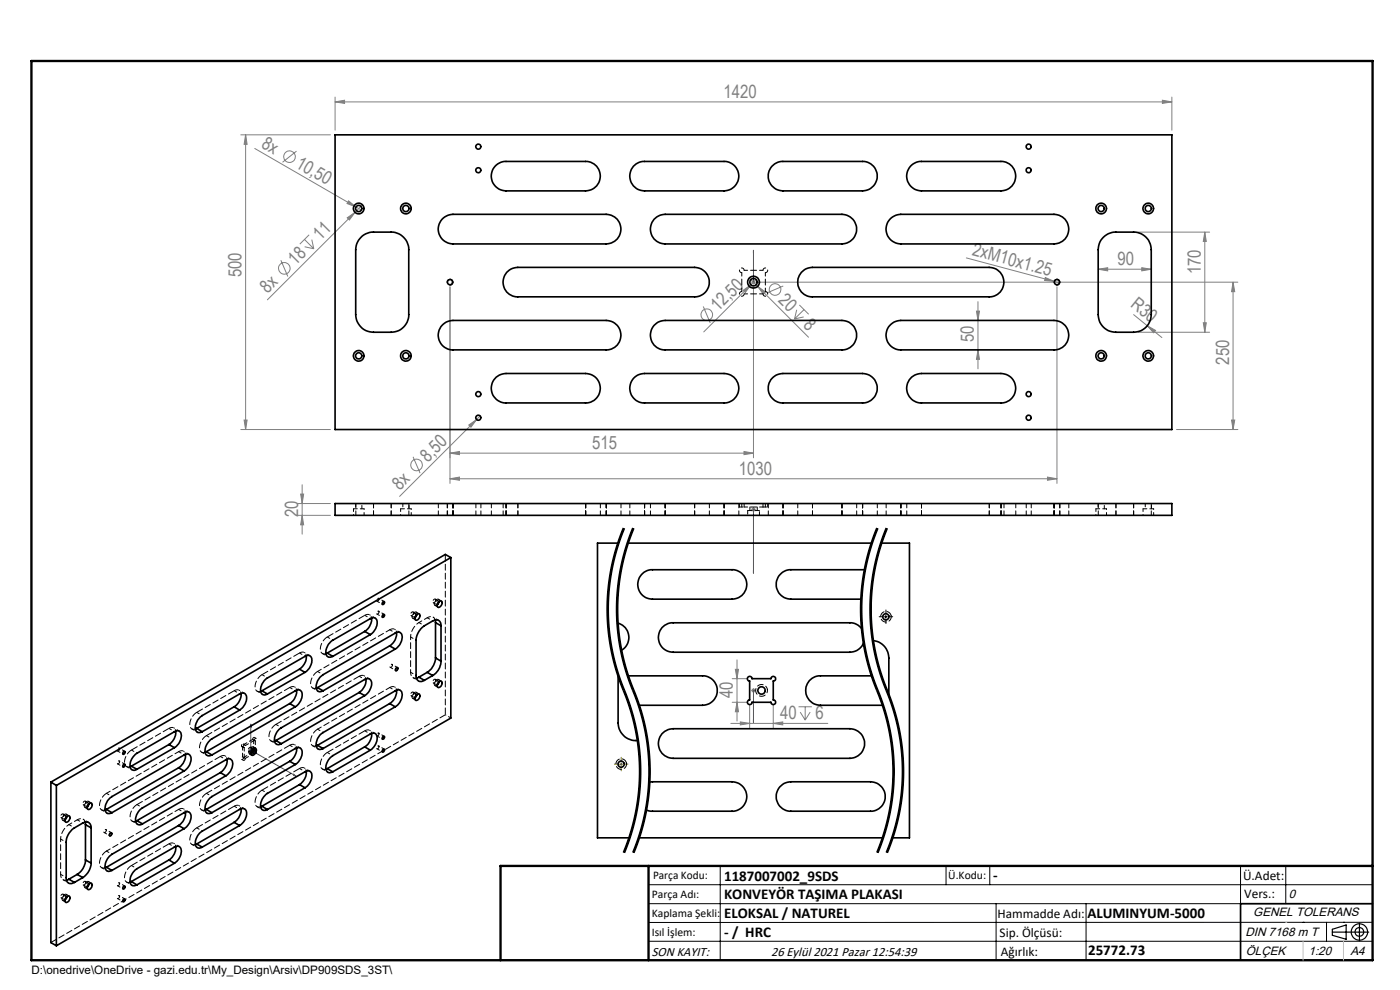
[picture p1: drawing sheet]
<svg xmlns="http://www.w3.org/2000/svg" width="297mm" height="210mm" viewBox="0 0 297 210" stroke-linecap="round" stroke-linejoin="round" font-family="sans-serif">
<g fill="none" stroke="#808080" stroke-width=".21">
<path d="M51.1 28.6h19M52.1 28.6l.3 2h-.6zM52.1 28.6v62.5M54 31.5l21.5 12.4M62.9 32.1l-3 2.3M71.1 21.6l2-.3v.6zM71.1 20.6v7M71.1 21.6h177.5M246.6 21.3l2 .3-2 .3zM248.6 20.6v7M59.6 55.2l1.5 3.5M64.6 50.8l2 2"/>
<path d="M64.6 52.3l2 .5M65.6 49.8l-2 2M66.1 50.8l.5 2M73.7 46.2l1.6-1.2-1.2 1.7zM73.9 42.6l1.6 1.3-1.9-.7zM75.3 45l-18.6 18.6M75.5 43.9l1.2 .6M76.9 43.4l-1.6 1.6M159 59l12.5 12.5M159.3 59.9h1M159.8 59.4v1M160.4 59.3l-11.1 11.1"/>
<path d="M160.8 59.9h101.8M205 54.7l18.6 5M221.8 58.9l1.8 .8-2-.2zM223.6 59.7l1.2 .3M233 57.1l2-.3v.7zM233 57.1h11.2M241.5 49.2h15.1M242.2 56.8l2 .3-2 .4zM255.6 49.2l.3 2h-.6zM255.6 49.2v21.3M261.6 59.9l.3 2h-.6zM261.6 59.9v31.2"/>
<path d="M95.5 60.8v41.7M149.2 65l1.5 3.5M157.7 61.6l1.6-1.2-1.2 1.6zM159.8 60.8v36.3M160.7 60.7l1.7 1.2-.5 .5zM166.2 60.7l-3.5 1.5M169 65.7l-.4 2M169.6 64.7l2 2M170.5 67.2l-1.9 .5M170.6 65.7l-2 2M207.2 66h.6l-.3 2zM207.5 74.2l.3 2h-.6z"/>
<path d="M207.5 64v14.2M224.2 60.8v41.7M240.5 66.7l2.9 2.4M241.5 70.5h15.1M243.4 69.1l1.7 1-.4 .5zM243.4 69.1l3.1 2.5M255.3 68.5h.6l-.3 2zM51.1 91.1h19M51.8 89.1h.6l-.3 2zM87.6 96.9l1.5 3.5M95.5 96.1l2-.3v.6zM95.5 96.1h64.3"/>
<path d="M99.4 90.2l1.7-1.2-1.2 1.6zM101.1 89l-16.3 16.3M101.8 88.2l-.7 .8M157.8 95.8l2 .3-2 .3zM249.6 91.1h13M261.3 89.1h.6l-.3 2zM63.1 109.3h7M63.1 106.8h7M63.8 104.8h.6l-.3 2zM64.1 109.3l.3 2h-.6zM64.1 102.8v10.5M95.5 101.6l2-.4v.7z"/>
<path d="M95.5 101.6h128.7M159.3 108.1h1M159.5 107.7l.7 .7M159.8 107.6v1M160.2 107.7l-.7 .7M222.2 101.2l2 .4-2 .3zM156.4 140v13M52.7 159.1h1M52.8 158.8l.8 .7M53.2 158.6v1M53.6 158.8l-.8 .7M155 153.4h20.6"/>
<path d="M155.3 149h3.2M155.3 144h3.2M156 142h.7l-.3 2zM156.4 149l.3 2h-.7zM157.1 153.1l1.9 .3-1.9 .4zM159 149.5v4.9M159.3 146.5h1M159.5 146.1l.7 .7M159.8 146v1M160.2 146.1l-.7 .7M164 153.4l2.1-.3v.7zM164 149.5v4.9"/>
<path d="M169.4 149.9h2.8M169.8 151.1l1 1.6M170.8 149.9v2.8M171.9 151.1l-1.1 1.6"/>
<circle cx="61.4" cy="33.2" r="1.24"/>
<circle cx="60.3" cy="56.9" r="1.23"/>
<circle cx="149.9" cy="66.8" r="1.23"/>
<circle cx="164.4" cy="61.4" r="1.24"/>
<circle cx="88.4" cy="98.6" r="1.23"/>
</g>
<g fill="none" stroke="#000" stroke-width=".21">
<path d="M94.9 60a.63 .63 0 0 1 .5-.8 .63 .63 0 0 1 .7 .7 .63 .63 0 0 1-.8 .6M223.6 60a.63 .63 0 0 1 .6-.8 .63 .63 0 0 1 .7 .7 .63 .63 0 0 1-.9 .6M130.3 117.4a44.9 44.9 0 0 0 .3 24.6M132.2 112l-1.9 5.4M132.3 117.4a44.9 44.9 0 0 0 .3 24.6M132.4 112a45.2 45.2 0 0 0 .7 36.2 44.8 44.8 0 0 1-.7 32.7M132.5 112.1a44.6 44.6 0 0 0-3.3 20.5M134.2 112l-1.9 5.4M134.4 112a45.2 45.2 0 0 0 .7 36.2 44.8 44.8 0 0 1-.7 32.7M134.5 112.1a44.6 44.6 0 0 0-3.3 20.5M183.8 118.3a44.9 44.9 0 0 0 0 21.9M184.1 117.4l-.3 .9"/>
<path d="M186 112l-1.9 5.4M186.1 117.4a44.9 44.9 0 0 0 .3 24.6M186.1 112a45.2 45.2 0 0 0 .7 36.2 44.8 44.8 0 0 1-.7 32.7M186.3 112.1a44.6 44.6 0 0 0-3.3 20.5M188 112l-1.9 5.4M188.1 112a45.2 45.2 0 0 0 .7 36.2 44.8 44.8 0 0 1-.7 32.7M188.3 112.1a44.6 44.6 0 0 0-3.3 20.5M129.2 132.6a47.1 47.1 0 0 0 4 15.6 44.9 44.9 0 0 1 1.9 24.5M131.2 132.6a47.1 47.1 0 0 0 4 15.6 44.9 44.9 0 0 1 1.9 24.5M183 132.6a44.5 44.5 0 0 0 3.1 13.3M185 132.6a46.8 46.8 0 0 0 4 15.6l.3 .9M187.6 130.8h.6"/>
<path d="M187.9 130.5v.7M84.1 141.6a.31 .31 0 0 1 .4 .2 .31 .31 0 0 1-.2 .4 .26 .26 0 0 1-.4 .1 .26 .26 0 0 1 0-.5zM130.6 142l3.2 9M132.6 142l.9 2.7a47.8 47.8 0 0 1 3.8 13.7M133.8 151a44.5 44.5 0 0 1 1.5 7.4M135.3 158.4a44.5 44.5 0 0 1 .1 9.5M137.3 158.4a44.5 44.5 0 0 1 .1 9.5M183.8 140.2l.6 1.8M184.4 142l.9 2.7a47.8 47.8 0 0 1 3.8 13.7M186.1 145.9l.2 .5zM186.3 146.4l1.3 3.6M186.4 142l.9 2.7a47.8 47.8 0 0 1 3.8 13.7"/>
<path d="M187.6 150a44.9 44.9 0 0 1 1.2 22.7M189.1 158.4a44.5 44.5 0 0 1 .1 9.5M189.3 149.1a44.9 44.9 0 0 1 1.5 23.6M191.1 158.4a44.5 44.5 0 0 1 .1 9.5M23.3 176.8a.27 .27 0 0 1 .4-.1 .27 .27 0 0 1-.1 .4 .26 .26 0 0 1-.4 .2 .26 .26 0 0 1 0-.4zM132.5 179.9l-.3 .9M133.8 176.3l-1.3 3.6M134.5 179.9l-.3 .9M134.9 171.7l-1.1 4.6M135.1 172.7l-1.3 4.6-1.3 3.6M135.4 167.9l-.5 3.8M136.9 171.7a44.5 44.5 0 0 1-2.4 8.2"/>
<path d="M137.1 172.7l-1.3 4.6-1.3 3.6M137.4 167.9l-.5 3.8M186.3 179.9l-.3 .9M187.6 177.3l-1.3 3.6M188.3 179.9l-.3 .9M188.7 171.7a44.5 44.5 0 0 1-2.4 8.2M188.8 172.7l-1.2 4.6M189.2 167.9l-.5 3.8M189.3 178.3l-1 2.6M190.7 171.7a44.5 44.5 0 0 1-2.4 8.2M190.8 172.7l-1.5 5.6M191.2 167.9l-.5 3.8"/>
<path d="M137.6 187.7h153.6M137.6 191.7h153.6M137.6 199.7h153.6M152.8 183.7v20M200.7 183.7v4M210 183.7v4M211.3 191.7v12M230.4 191.7v12M263.2 183.7v20M272.8 183.7v8M276.4 195.6h.1M281.4 195.6v4.1"/>
<path d="M285 195.6h.1M291.2 195.6l-153.6 .1"/>
</g>
<path d="M132.4 112a44.8 44.8 0 0 0 0 34.5M134.4 112a44.8 44.8 0 0 0 0 34.5M186.1 112a44.8 44.8 0 0 0 0 34.5M188.1 112a44.8 44.8 0 0 0 0 34.5M132.4 146.5a44.8 44.8 0 0 1 0 34.4M134.4 146.5a44.8 44.8 0 0 1 0 34.4M186.1 146.5a44.8 44.8 0 0 1 0 34.4M188.1 146.5a44.8 44.8 0 0 1 0 34.4" fill="none" stroke="#000" stroke-width=".21" stroke-dasharray="6.3 1.3 1.3 1.3" stroke-dashoffset=".7" stroke-linecap="butt"/>
<g fill="none" stroke="#000" stroke-width=".25">
<path d="M282.6 197.7h7.8M282.6 197.1l3-.9v3l-3-.8zM288.4 195.8v3.8M106.2 203.7h185"/>
<circle cx="288.4" cy="197.7" r="1.74"/>
<circle cx="288.4" cy="197.7" r=".93"/>
</g>
<g fill="none" stroke="#00f" stroke-width=".21">
<path d="M159.8 53.1v.7v-.7M159.8 59.7v.3zM159.8 59.9h.1M159.8 53.1v6.8M159.8 107.9v.3zM159.8 108.1h.1M159.8 108.1v13.5M159.8 121.6v-.7v.7M53.2 153.6l.1 .6-.2-.1zM53.2 153.6v5.5l9.6 5.5M159.8 153.2v-.6v.6M159.8 146.3v.3z"/>
<path d="M159.8 146.5v6.7M159.8 146.5h.1M62.3 164.2l.5 .4-.5-.1z"/>
</g>
<path d="M187.3 130.8h-.8M187.9 130.2v-.8M187.9 131.5v.8M188.6 130.8h.8" fill="none" stroke="#000" stroke-width=".21" stroke-dasharray="15.2 1.3 1.3 1.3"/>
<path d="M131.2 162.1h-.9M131.8 161.5v-.9M131.8 162.7v.8M132.4 162.1h.8" fill="none" stroke="#808000" stroke-width=".21" stroke-dasharray="15.2 1.3 1.3 1.3"/>
<path d="M131.4 162.1h.7M131.8 161.8v.6" fill="none" stroke="#808000" stroke-width=".21"/>
<path d="M94.9 106.8v2.5M96.1 109.3v-2.5M223.6 106.8v2.5M224.9 109.3v-2.5" fill="none" stroke="#000" stroke-width=".21" stroke-dasharray="1.3 .6" stroke-dashoffset=".3"/>
<path d="M291.2 191.7h-28v12" fill="none" stroke="#000" stroke-width=".35"/>
<path d="M6.7 12.9h284.5v190.8h-284.5zM137.6 183.7v20M291.2 183.7h-185v20" fill="none" stroke="#000" stroke-width=".5"/>
<path d="M276.4 199.7v4M285 199.7v4" fill="none" stroke="#c0c0c0" stroke-width=".21"/>
<path d="M272.8 195.6h.1" fill="none" stroke="#c0c0c0" stroke-width=".25"/>
<g fill="#00f">
<path d="M159.8 53.1v.7zM159.8 59.7v.3z"/>
<path d="M53.2 153.6l-.1 .5 .2 .1zM62.3 164.2v.3l.5 .1zM159.8 152.6v.6zM159.8 146.3v.3z"/>
<path d="M159.8 107.9v.3zM159.8 120.9v.7z"/>
</g>
<g fill="#808080">
<path d="M73.9 42.6l1.6 1.3-1.9-.7z"/>
<path d="M221.8 58.9l1.8 .8-2-.2z"/>
<path d="M157.7 61.6l1.6-1.2-1.2 1.6z"/>
<path d="M160.7 60.7l1.7 1.2-.5 .5z"/>
<path d="M243.4 69.1l1.7 1-.4 .5z"/>
<path d="M233 57.1l2-.3v.7zM242.2 56.8l2 .3-2 .4z"/>
<path d="M95.5 101.6l2-.4v.7zM222.2 101.2l2 .4-2 .3z"/>
<path d="M157.8 95.8l2 .3-2 .3zM95.5 96.1l2-.3v.6z"/>
<path d="M246.6 21.3l2 .3-2 .3zM71.1 21.6l2-.3v.6z"/>
<path d="M73.7 46.2l.4 .5 1.2-1.7zM99.4 90.2l.5 .4 1.2-1.6z"/>
<path d="M156.4 149l.3 2h-.7zM156 142h.7l-.3 2z"/>
<path d="M64.1 109.3l.3 2h-.6zM63.8 104.8h.6l-.3 2z"/>
<path d="M255.6 49.2l.3 2h-.6zM255.3 68.5h.6l-.3 2z"/>
<path d="M52.1 28.6l.3 2h-.6zM51.8 89.1h.6l-.3 2zM261.6 59.9l.3 2h-.6zM261.3 89.1h.6l-.3 2zM207.2 66h.6l-.3 2zM207.5 74.2l.3 2h-.6z"/>
<path d="M157.1 153.1l1.9 .3-1.9 .4zM164 153.4l2.1-.3v.7z"/>
</g>
<g fill="none" stroke="#000" stroke-width=".35">
<path d="M71.1 28.6h177.5v62.5h-177.5zM105 35.3l.9-.7 1.1-.4h17.2a3.1 3.1 0 0 1 3.2 3.2 3.1 3.1 0 0 1-3.2 3.1h-16.8a3.1 3.1 0 0 1-2.9-1.9 3.1 3.1 0 0 1 .5-3.3zM134.4 35.3l.9-.7 1-.4h17.3a3.1 3.1 0 0 1 3.1 3.2 3.1 3.1 0 0 1-3.1 3.1h-16.9a3.1 3.1 0 0 1-2.8-1.9 3.1 3.1 0 0 1 .5-3.3zM163.8 35.3l.8-.7 1.1-.4h17.3a3.1 3.1 0 0 1 3.1 3.2 3.1 3.1 0 0 1-3.1 3.1h-16.9a3.1 3.1 0 0 1-2.8-1.9 3.1 3.1 0 0 1 .5-3.3zM193.1 35.3l.9-.7 1.1-.4h17.2a3.1 3.1 0 0 1 3.2 3.2 3.1 3.1 0 0 1-3.2 3.1h-16.8a3.1 3.1 0 0 1-2.9-1.9 3.1 3.1 0 0 1 .5-3.3zM76.6 50.3l.6-.5 1.2-.5 4.6-.1a3.7 3.7 0 0 1 3.7 3.8v13.7a3.7 3.7 0 0 1-3.7 3.8h-3.8a3.8 3.8 0 0 1-3.7-3.8v-13.7l.2-1.3zM94 46.3l1-.6 1.1-.2h32.5a3.1 3.1 0 0 1 3.1 3.1 3.1 3.1 0 0 1-3.1 3.1h-32.5a3.1 3.1 0 0 1-2.9-2 3.1 3.1 0 0 1 .8-3.4zM107.5 57.8l.9-.7 1.5-.4h37.5a3.1 3.1 0 0 1 3.1 3.1 3.1 3.1 0 0 1-3.1 3.2h-37.5a3.1 3.1 0 0 1-2.9-1.9 3.1 3.1 0 0 1 .5-3.3zM138.7 46.5l1.3-.8 1.1-.2h37.5a3.1 3.1 0 0 1 3.1 3.1 3.1 3.1 0 0 1-3.1 3.1h-37.5a3.1 3.1 0 0 1-2.9-1.8 3.1 3.1 0 0 1 .5-3.4zM170 57.8l.9-.7 1.4-.4h37.5a3.1 3.1 0 0 1 3.2 3.1 3.1 3.1 0 0 1-3.2 3.2h-37.5a3.1 3.1 0 0 1-2.8-1.9 3.1 3.1 0 0 1 .5-3.3zM188.8 46.5l1.2-.8 1.1-.2h32.5a3.1 3.1 0 0 1 3.1 3.1 3.1 3.1 0 0 1-3.1 3.1h-32.5a3.1 3.1 0 0 1-2.9-1.8 3.1 3.1 0 0 1 .6-3.4zM234.1 50.3l1-.7 1.2-.4h4.2a3.7 3.7 0 0 1 3.7 3.8v13.7a3.7 3.7 0 0 1-3.7 3.8h-3.8a3.7 3.7 0 0 1-3.7-3.8v-13.7l.3-1.6z"/>
<path d="M94 68.8l1-.6 1.1-.2h32.5a3.1 3.1 0 0 1 3.1 3.1 3.1 3.1 0 0 1-3.1 3.1h-32.5a3.1 3.1 0 0 1-2.9-2 3.1 3.1 0 0 1 .8-3.4zM138.7 69l.9-.7 1.5-.3h37.5a3.1 3.1 0 0 1 3.1 3.1 3.1 3.1 0 0 1-3.1 3.1h-37.5a3.1 3.1 0 0 1-2.9-1.8 3.1 3.1 0 0 1 .5-3.4zM188.8 69l.9-.7 1.4-.3h32.5a3.1 3.1 0 0 1 3.1 3.1 3.1 3.1 0 0 1-3.1 3.1h-32.5a3.1 3.1 0 0 1-2.9-1.8 3.1 3.1 0 0 1 .6-3.4zM105.3 80l1-.6 1.1-.2h16.8a3.1 3.1 0 0 1 3.2 3.1 3.1 3.1 0 0 1-3.2 3.2h-16.8a3.1 3.1 0 0 1-3-2 3.1 3.1 0 0 1 .9-3.5zM134.4 80.3l.9-.7 1.4-.4h16.9a3.1 3.1 0 0 1 3.1 3.1 3.1 3.1 0 0 1-3.1 3.2h-16.9a3.1 3.1 0 0 1-2.8-1.9 3.1 3.1 0 0 1 .5-3.3zM163.8 80.3l.8-.7 1.5-.4h16.9a3.1 3.1 0 0 1 3.1 3.1 3.1 3.1 0 0 1-3.1 3.2h-16.9a3.1 3.1 0 0 1-2.9-1.9 3.1 3.1 0 0 1 .6-3.3zM193.4 80l1-.6 1.1-.2h16.8a3.1 3.1 0 0 1 3.2 3.1 3.1 3.1 0 0 1-3.2 3.2h-16.8a3.1 3.1 0 0 1-3-2 3.1 3.1 0 0 1 .9-3.5zM71.1 106.8h177.5v2.5h-177.5zM95.6 118.3l-1.1-.7-83.7 48.3M95.6 118.3l-83.6 48.3M95.6 118.3v34l-83.6 48.3M131.2 115.2h-4.4v62.5h6.7"/>
<path d="M133.1 115.2h51.8M186.9 115.2h6v62.5h-3.6M65 139.1v.1a3.3 3.3 0 0 1-1.5 2.7M69.4 138.5l-.3 .2M69.4 138.5l1.2 .7M77.4 133.9l1.2 .7M77.4 133.9l-8 4.6M78.6 134.6a2.78 2.78 0 0 0 1.2-3.3 .89 .89 0 0 0-1.2-.1l-8 4.6a2.7 2.7 0 0 0-1.2 3.4 1.01 1.01 0 0 0 1.2 0M78.6 134.6l-8 4.6M78.8 131.1v.7l-.2 .7a2.83 2.83 0 0 1-1.2 1.4M81.2 130.4a.23 .23 0 0 1 .3 0 .23 .23 0 0 1 0 .4l-.4 .1zM81.2 127.7l.3-.1 .1 .2a.28 .28 0 0 1-.1 .4 .28 .28 0 0 1-.4-.2z"/>
<path d="M82.7 137l1.2 .7M82.7 137l-15.4 8.9M83.9 137.7a2.67 2.67 0 0 0 1.2-3.4 .89 .89 0 0 0-1.2 0l-15.4 8.8a2.8 2.8 0 0 0-1.2 3.4 .93 .93 0 0 0 1.2 0M83.9 137.7l-15.4 8.8M84.1 134.2v.7l-.3 .9-1.1 1.2M88.3 130.5a.44 .44 0 0 1 .7-.2 .44 .44 0 0 1 0 .7 .57 .57 0 0 1-.3 .5 .57 .57 0 0 1-.6-.1v-.6zM88.4 130.4l-.3 .6M92.3 131.5l.1 .6M92.4 139.6l-.3 1.2a3.4 3.4 0 0 1-1.5 1.8M92.4 132.1l1.2 .6M92.4 139.6l1.2 .7M92.4 132.1v7.5"/>
<path d="M93 127.7a.44 .44 0 0 1 .7-.1 .44 .44 0 0 1 0 .7l-.1 .1a.46 .46 0 0 1-.4 .4 .46 .46 0 0 1-.5-.3zM93.1 127.7l-.3 .6M93.6 132.7a1.08 1.08 0 0 0-.6-1.1 1.08 1.08 0 0 0-1.2 .1l-2.2 1.3-.7 .8-.5 1-.1 .8v7.7a1.07 1.07 0 0 0 .5 1.1 1.07 1.07 0 0 0 1.2-.1M93.6 132.7v7.6M131 132.2a3.1 3.1 0 0 1 2.4 2.6 3.1 3.1 0 0 1-1.6 3.2M136.1 121.9l.8-.7 1.1-.3h17.3a3.1 3.1 0 0 1 3.1 3.1 3.1 3.1 0 0 1-3.1 3.1h-16.9a3.1 3.1 0 0 1-2.8-1.8 3.1 3.1 0 0 1 .5-3.4zM182.8 133.4a3 3 0 0 0-2.5-1.3h-37.5a3.1 3.1 0 0 0-3.1 3.1 3.1 3.1 0 0 0 3.1 3.2h37.5a3.2 3.2 0 0 0 2.9-2.1M183.5 120.9h-15.7a3.1 3.1 0 0 0-3.1 3.1 3.1 3.1 0 0 0 3.1 3.1h14.9M185.1 135.8a3.8 3.8 0 0 1 3.5 3.8v8M26.2 159.4a.2 .2 0 0 1 .3 0 .2 .2 0 0 1 0 .3l-.3 .3a.29 .29 0 0 1-.2-.3 .29 .29 0 0 1 .2-.3zM35.8 157.9l1.2 .7M35.8 157.9l-7.9 4.6"/>
<path d="M37 158.6a2.67 2.67 0 0 0 1.2-3.4 .89 .89 0 0 0-1.2 0l-8 4.6a2.67 2.67 0 0 0-1.2 3.4 .89 .89 0 0 0 1.2 0M37 158.6l-8 4.6M37.3 155.1v.1a3.2 3.2 0 0 1-1.5 2.7M41.7 154.5l-.2 .1M41.7 154.5l1.2 .7M43.8 159.4l-.3 .2M43.8 159.4l1.1 .8M49.7 149.9l1.1 .7M49.7 149.9l-8 4.6M50.8 150.6a2.8 2.8 0 0 0 1.3-3.4 .93 .93 0 0 0-1.3 0l-7.9 4.6a2.7 2.7 0 0 0-1.2 3.4 1.01 1.01 0 0 0 1.2 0M50.8 150.6l-7.9 4.6M51.1 147.1v.7l-.4 1.1-1 1"/>
<path d="M53.5 159a.45 .45 0 0 1 .5-.3 .45 .45 0 0 1 .4 .4l-.2 .6a.53 .53 0 0 1-.4 .5 .53 .53 0 0 1-.6-.3zM53.7 158.8l-.1 .6-.4 .3M53.9 158.7l-.1 .7-.6 .5M55.6 146.5l-.3 .1M55.6 146.5l1.1 .7M58.5 157.1l-.3 .1M58.5 157.1l1.2 .7M61.5 149.3l1.2 .6M61.5 149.3l-17.7 10.1M62.7 149.9a2.78 2.78 0 0 0 1.2-3.3 .89 .89 0 0 0-1.2-.1l-17.8 10.2a2.7 2.7 0 0 0-1.2 3.4 1.01 1.01 0 0 0 1.2 .1M62.7 149.9l-17.8 10.3M62.9 146.4v.7l-.2 .7a2.83 2.83 0 0 1-1.2 1.5"/>
<path d="M62.9 158.6v.8l-.5 1.1-.9 1M63.5 141.9l1.2 .7M63.5 141.9l-7.9 4.6M64.7 142.6a2.7 2.7 0 0 0 1.2-3.4 .95 .95 0 0 0-1.2 0l-8 4.6a2.78 2.78 0 0 0-1.2 3.4 .89 .89 0 0 0 1.2 0M64.7 142.6l-8 4.6M67.3 145.9l-.2 .1M67.3 158.1l-.2 .1M67.3 145.9l1.2 .6M67.3 158.1l1.2 .7M76.2 146.9l1.2 .7M76.2 146.9l-17.7 10.2M77.4 147.6a2.95 2.95 0 0 0 1.3-3.3 .87 .87 0 0 0-1.3-.2l-17.7 10.3a2.9 2.9 0 0 0-1.3 3.2 .91 .91 0 0 0 1.3 .2"/>
<path d="M77.4 147.6l-17.7 10.2M77.4 158.4l1.2 .7M77.4 158.4l-8 4.6M77.6 144v.1a3.3 3.3 0 0 1-1.4 2.8M78.6 159.1a2.81 2.81 0 0 0 1.2-3.4 1.01 1.01 0 0 0-1.2 0l-8 4.6a2.95 2.95 0 0 0-1.3 3.2 .87 .87 0 0 0 1.3 .2M78.6 159.1l-8 4.6M78.8 155.6v.7l-.2 .7a2.57 2.57 0 0 1-1.2 1.4M81.2 159.1l.2-.2 .2 .1-.1 .3-.3 .3a.27 .27 0 0 1-.2-.3 .27 .27 0 0 1 .2-.2zM81.2 156.2h.3l.1 .1a.28 .28 0 0 1-.1 .4 .28 .28 0 0 1-.4-.1zM82.7 149.3l1.2 .6M82.7 149.3l-15.4 8.8M83.9 149.9a2.67 2.67 0 0 0 1.2-3.3 .89 .89 0 0 0-1.2-.1l-15.4 8.9a2.74 2.74 0 0 0-1.2 3.3 .93 .93 0 0 0 1.2 .1"/>
<path d="M83.9 149.9l-15.4 8.9M84 141.8a.24 .24 0 0 1 .3-.2 .25 .25 0 0 1 0 .5l-.1 .1a.21 .21 0 0 1-.3 0 .21 .21 0 0 1 0-.3zM84.1 146.4v.7l-.3 1-1.1 1.2M88.2 147.6a.44 .44 0 0 1 .5-.4 .44 .44 0 0 1 .4 .4l-.1 .2a.6 .6 0 0 1-.3 .6 .6 .6 0 0 1-.6 0zM88.4 147.4l-.3 .6M88.9 143.6l-.6 .3M88.9 143.6l1.1 .7M90.6 142.6l1.2 .7M90.6 142.6l-1.7 1M91.8 143.3l-1.8 1M93 144.8a.44 .44 0 0 1 .7-.2 .44 .44 0 0 1 0 .7l-.1 .1a.46 .46 0 0 1-.4 .4 .46 .46 0 0 1-.5-.3zM93.1 144.7l-.3 .6"/>
<path d="M93.6 140.3v.2a3.8 3.8 0 0 1-1.8 2.8M131.1 143.3v10a3.8 3.8 0 0 0 4.2 3.8M133.2 143.4h15.8a3.1 3.1 0 0 1 3.2 3.1 3.1 3.1 0 0 1-3.2 3.1h-13.5M140.4 155.6l1.3-.8 1.1-.2h37.5a3.1 3.1 0 0 1 3.1 3.1 3.1 3.1 0 0 1-3.1 3.2h-37.5a3.1 3.1 0 0 1-2.9-1.9 3.1 3.1 0 0 1 .5-3.4zM158.8 143.6h.5l.2 .4h4a.49 .49 0 0 1 .5-.5 .49 .49 0 0 1 .5 .5 .49 .49 0 0 1-.5 .5v4a.5 .5 0 0 1 .5 .5 .5 .5 0 0 1-.5 .5 .5 .5 0 0 1-.5-.5h-4a.49 .49 0 0 1-.5 .5 .49 .49 0 0 1-.4-.5 .49 .49 0 0 1 .4-.5v-4a.49 .49 0 0 1-.4-.4 .49 .49 0 0 1 .2-.5zM184.9 143.4h-10.8a3.1 3.1 0 0 0-3.2 3.1 3.1 3.1 0 0 0 3.2 3.1h13.2M10.8 165.9l1.2 .7M10.8 165.9v34l1.2 .7M12 166.6v34M14.1 173.3a.44 .44 0 0 1 .6-.2 .44 .44 0 0 1 0 .7v.2a.46 .46 0 0 1-.4 .4 .46 .46 0 0 1-.5-.3zM14.2 173.2l-.4 .7M18.1 174.4v.5"/>
<path d="M18.1 174.9l1.2 .7M18.1 174.9v7.5M18.8 170.6a.44 .44 0 0 1 .7-.2 .44 .44 0 0 1 0 .7 .57 .57 0 0 1-.4 .5 .57 .57 0 0 1-.6-.1l.1-.5zM18.9 170.5l-.4 .7M19.3 175.6a1.09 1.09 0 0 0-.5-1.1 1.09 1.09 0 0 0-1.2 .1l-2.2 1.3-.7 .8a3.3 3.3 0 0 0-.7 2v7.5a1.06 1.06 0 0 0 .5 1.1 1.06 1.06 0 0 0 1.3-.1M19.3 175.6v7.5M22.6 171.7l-.3 .1M22.6 171.7l1.1 .7M23.3 176.8h.1a.21 .21 0 0 1 .3-.1 .21 .21 0 0 1 0 .3 .26 .26 0 0 1-.4 .3 .26 .26 0 0 1 0-.5zM26.1 162.2l.3-.1a.32 .32 0 0 1 .1 .4 .32 .32 0 0 1-.5 .1zM27.9 162.5l-.3 .2M27.9 162.5l1.1 .7"/>
<path d="M29 174.1l-.2 .1M29 174.1l1.2 .7M37.3 179.6v.1a3.2 3.2 0 0 1-1.5 2.7M37.9 162.9l1.2 .6M37.9 162.9l-15.3 8.8M37.9 175.1l1.2 .7M37.9 175.1l-15.3 8.9M39.1 175.8a2.74 2.74 0 0 0 1.2-3.4 .93 .93 0 0 0-1.2 0l-15.4 8.8a2.73 2.73 0 0 0-1.2 3.4 .89 .89 0 0 0 1.2 0M39.1 163.5a2.74 2.74 0 0 0 1.2-3.3 .93 .93 0 0 0-1.2 0l-15.4 8.8a2.7 2.7 0 0 0-1.2 3.4 1.01 1.01 0 0 0 1.2 0M39.1 175.8l-15.4 8.8M39.1 163.5l-15.4 8.9M39.3 160a3.2 3.2 0 0 1-1.4 2.9"/>
<path d="M39.3 172.3v.7l-.4 1.1-1 1M41.7 179l-.2 .1M41.7 179l1.2 .7M43.8 171.7l-.3 .1M43.8 171.7l1.1 .7M46.7 163.9l1.2 .7M46.7 163.9l-17.7 10.2M47.9 164.6a2.67 2.67 0 0 0 1.2-3.4 .89 .89 0 0 0-1.2 0l-17.7 10.2a2.74 2.74 0 0 0-1.2 3.3 .93 .93 0 0 0 1.2 .1M47.9 164.6l-17.7 10.2M48.2 161v.1a3.3 3.3 0 0 1-1.5 2.8M49.7 174.4l1.1 .7M49.7 174.4l-8 4.6"/>
<path d="M50.8 175.1a2.77 2.77 0 0 0 1.3-3.4 1.05 1.05 0 0 0-1.3 0l-7.9 4.6a2.9 2.9 0 0 0-1.3 3.3 .91 .91 0 0 0 1.3 .1M50.8 175.1l-7.9 4.6M51.1 171.6a3.2 3.2 0 0 1-1.4 2.8M55.6 171l-.3 .2M55.6 171l1.1 .7M61.5 161.5l1.2 .7M61.5 161.5l-17.7 10.2M62.7 162.2a2.78 2.78 0 0 0 1.2-3.4 .89 .89 0 0 0-1.2 0l-17.8 10.2a2.7 2.7 0 0 0-1.2 3.4 1.01 1.01 0 0 0 1.2 0M62.7 162.2l-17.8 10.2M63.5 166.4l1.2 .7M63.5 166.4l-7.9 4.6M64.7 167.1a2.9 2.9 0 0 0 1.3-3.2 .91 .91 0 0 0-1.3-.2l-8 4.6a2.81 2.81 0 0 0-1.2 3.4 1.01 1.01 0 0 0 1.2 0"/>
<path d="M64.7 167.1l-8 4.6M65 163.6v.1a3.2 3.2 0 0 1-1.5 2.7M69.4 163l-.3 .2M69.4 163l1.2 .7M135.5 177.7h51.8M137.7 165.9l17.6-.1a3.1 3.1 0 0 1 3.1 3.2 3.1 3.1 0 0 1-3.1 3.1h-17.3l-.9-.3M165.5 166.9l.8-.7 1.5-.4h16.9a3.1 3.1 0 0 1 3.1 3.2 3.1 3.1 0 0 1-3.1 3.1h-16.9a3.1 3.1 0 0 1-2.9-1.9 3.1 3.1 0 0 1 .6-3.3zM14.1 190.4a.44 .44 0 0 1 .6-.3 .44 .44 0 0 1 0 .7v.2a.46 .46 0 0 1-.4 .4 .46 .46 0 0 1-.5-.3zM14.2 190.2l-.4 .7M14.6 186.5l-.5 .2M14.6 186.5l1.2 .7M16.4 185.5l1.2 .7"/>
<path d="M16.4 185.5l-1.8 1M17.6 186.2l-1.8 1M18.1 182.4l-.1 1a3.6 3.6 0 0 1-1.6 2.1M18.1 182.4l1.2 .7M18.7 187.7a.44 .44 0 0 1 .4-.4 .44 .44 0 0 1 .5 .4l-.1 .3a.67 .67 0 0 1-.9 .6l-.1-.5zM18.9 187.5l-.4 .7M19.3 183.1l-.1 1-.5 1-1.1 1.1M22.6 184l-.3 .1M22.6 184l1.1 .6M26.1 188.1l.3-.1a.32 .32 0 0 1 .1 .4 .32 .32 0 0 1-.5 0zM26.2 190.7h.2a.33 .33 0 0 1 0 .4 .33 .33 0 0 1-.4 .1zM27.9 187l-.3 .1"/>
<path d="M27.9 187l1.1 .7M35.8 182.4l1.2 .7M35.8 182.4l-7.9 4.6M37 183.1a2.73 2.73 0 0 0 1.2-3.4 .89 .89 0 0 0-1.2 0l-8 4.6a2.7 2.7 0 0 0-1.2 3.4 1.01 1.01 0 0 0 1.2 0M37 183.1l-8 4.6"/>
<circle cx="101.5" cy="31.1" r=".52"/>
<circle cx="101.5" cy="36.1" r=".52"/>
<circle cx="218.2" cy="36.1" r=".54"/>
<circle cx="218.2" cy="31.1" r=".54"/>
<circle cx="76.1" cy="44.2" r="1.12"/>
<circle cx="76.1" cy="44.2" r=".66"/>
<circle cx="86.1" cy="44.2" r="1.12"/>
<circle cx="86.1" cy="44.2" r=".66"/>
<circle cx="95.5" cy="59.9" r=".55"/>
<circle cx="159.8" cy="59.8" r=".78"/>
<circle cx="159.8" cy="59.9" r="1.27"/>
<circle cx="224.2" cy="59.9" r=".56"/>
<circle cx="233.6" cy="44.2" r=".66"/>
<circle cx="233.6" cy="44.2" r="1.13"/>
<circle cx="243.6" cy="44.2" r="1.12"/>
<circle cx="243.6" cy="44.2" r=".66"/>
<circle cx="76.1" cy="75.5" r="1.12"/>
<circle cx="76.1" cy="75.5" r=".66"/>
<circle cx="86.1" cy="75.5" r="1.12"/>
<circle cx="86.1" cy="75.5" r=".66"/>
<circle cx="233.6" cy="75.5" r=".66"/>
<circle cx="233.6" cy="75.5" r="1.13"/>
<circle cx="243.6" cy="75.5" r="1.12"/>
<circle cx="243.6" cy="75.5" r=".66"/>
<circle cx="101.5" cy="83.6" r=".52"/>
<circle cx="101.5" cy="88.6" r=".52"/>
<circle cx="218.2" cy="88.6" r=".54"/>
<circle cx="218.2" cy="83.6" r=".54"/>
<circle cx="187.9" cy="130.8" r=".66"/>
<circle cx="161.6" cy="146.5" r=".78"/>
<circle cx="131.8" cy="162.1" r=".66"/>
</g>
<g fill="none" stroke="#000" stroke-width=".21" stroke-dasharray="1.3 .6" stroke-dashoffset=".4">
<path d="M157.4 57.8a.5 .5 0 0 1-.5-.5 .5 .5 0 0 1 .5-.5 .5 .5 0 0 1 .5 .5M161.9 57.3a.5 .5 0 0 1 .5-.5 .5 .5 0 0 1 .5 .5 .5 .5 0 0 1-.5 .5M157.9 62.3a.5 .5 0 0 1-.5 .5 .5 .5 0 0 1-.5-.5 .5 .5 0 0 1 .5-.5M162.4 61.8a.5 .5 0 0 1 .5 .5 .5 .5 0 0 1-.5 .5 .5 .5 0 0 1-.5-.5M156.9 106.8v.7M157.4 106.8v.7M157.9 107.5v-.7M159.1 107.5v.8M160.6 108.3v-.8M161.9 106.8v.7M162.4 107.5v-.7M162.9 107.5v-.7"/>
<path d="M82.7 133.6l-15.3 8.8M87.6 131.1l.6 .4M89 130.2l-.7-.4M92.3 128.4l.6 .4M93.7 127.5l-.7-.4M37.9 159.4l-15.3 8.9M82.7 145.8l-15.3 8.9M87.6 148.2l.6 .3M89 147.2l-.7-.3M92.3 145.4l.6 .4M93.7 144.5l-.7-.4M13.3 174l.7 .4"/>
<path d="M14.7 173.1l-.6-.4M18 171.3l.7 .4M19.4 170.4l-.6-.4M37.9 171.7l-15.3 8.8M13.3 191l.7 .4M14.7 190.1l-.6-.4M18 188.3l.7 .4M19.4 187.4l-.6-.4"/>
</g>
<g fill="none" stroke="#000" stroke-width=".21" stroke-dasharray="1.3 .6" stroke-dashoffset=".5">
<path d="M157.9 57.3h4M162.4 57.8v4M157.4 61.8v-4M161.9 62.3h-4M77.2 107.9h-2.2M87.2 107.9h-2.2M156.9 107.5h1M157.9 107.5h4M158.6 108.3v1M161.1 109.3v-1M161.9 107.5h1M234.7 107.9h-2.2"/>
<path d="M244.7 107.9h-2.2M87.7 130a.36 .36 0 0 0-.5-.1 .36 .36 0 0 0-.1 .5 .3 .3 0 0 0 .4 .2 .3 .3 0 0 0 .2-.4v-.2M88.2 130.3a.36 .36 0 0 0-.4-.1 .36 .36 0 0 0-.2 .5 .3 .3 0 0 0 .4 .2 .3 .3 0 0 0 .2-.4v-.2M92.4 127.3a.36 .36 0 0 0-.5-.1 .36 .36 0 0 0-.1 .4 .3 .3 0 0 0 .4 .2 .3 .3 0 0 0 .2-.3v-.2M93 127.6a.36 .36 0 0 0-.5-.1 .36 .36 0 0 0-.2 .4 .3 .3 0 0 0 .4 .3 .3 .3 0 0 0 .2-.4l.1-.2M51.7 157.9l1.9-1M52 158.1l1.9-1M53.6 159.6l-1.9 1.1M53.8 157v2.2M53.9 159.8l-1.9 1.1M54.2 157.2v2.2M87.7 147a.36 .36 0 0 0-.5-.1 .36 .36 0 0 0-.1 .5 .3 .3 0 0 0 .4 .2 .3 .3 0 0 0 .2-.4v-.2"/>
<path d="M88.2 147.3a.36 .36 0 0 0-.4-.1 .36 .36 0 0 0-.2 .5 .3 .3 0 0 0 .4 .2 .3 .3 0 0 0 .2-.4v-.2M92.4 144.3a.36 .36 0 0 0-.5-.1 .36 .36 0 0 0-.1 .5 .3 .3 0 0 0 .4 .2 .3 .3 0 0 0 .2-.4v-.2M93 144.6a.36 .36 0 0 0-.5-.1 .36 .36 0 0 0-.2 .5 .3 .3 0 0 0 .4 .2 .3 .3 0 0 0 .2-.4l.1-.2M162.8 146.2a1.25 1.25 0 0 1-1.6 1.5 1.25 1.25 0 0 1-.6-2.1 1.25 1.25 0 0 1 2.1 .4l.1 .2M13.5 172.9a.36 .36 0 0 0-.5-.2 .36 .36 0 0 0-.2 .5 .3 .3 0 0 0 .4 .2 .3 .3 0 0 0 .2-.3l.1-.2M14 173.2a.36 .36 0 0 0-.5-.2 .36 .36 0 0 0-.1 .5 .3 .3 0 0 0 .3 .2 .3 .3 0 0 0 .3-.3v-.2M18.2 170.1a.36 .36 0 0 0-.5-.1 .36 .36 0 0 0-.1 .5 .3 .3 0 0 0 .3 .2 .3 .3 0 0 0 .2-.4l.1-.2M18.7 170.5a.36 .36 0 0 0-.5-.2 .36 .36 0 0 0-.1 .5 .3 .3 0 0 0 .4 .2 .3 .3 0 0 0 .2-.3v-.2M51.5 160.5v-2.1M51.8 160.7v-2.1M13.5 189.9a.36 .36 0 0 0-.5-.2 .36 .36 0 0 0-.2 .5 .3 .3 0 0 0 .4 .2 .3 .3 0 0 0 .2-.3l.1-.2M14 190.2a.36 .36 0 0 0-.5-.1 .36 .36 0 0 0-.1 .4 .3 .3 0 0 0 .3 .2 .3 .3 0 0 0 .3-.3v-.2"/>
<path d="M18.2 187.2a.36 .36 0 0 0-.5-.2 .36 .36 0 0 0-.1 .5 .3 .3 0 0 0 .3 .2 .3 .3 0 0 0 .2-.3l.1-.2M18.7 187.5a.36 .36 0 0 0-.5-.2 .36 .36 0 0 0-.1 .5 .3 .3 0 0 0 .4 .2 .3 .3 0 0 0 .2-.3v-.2"/>
</g>
<g fill="none" stroke="#000" stroke-width=".21" stroke-dasharray="1.3 .6" stroke-dashoffset=".3">
<path d="M75.5 106.8v2.5M79.2 106.8v2.5M83 106.8v2.5M86.7 106.8v2.5M93 106.8v2.5M94.9 106.8v2.5M96 109.3v-2.5M96.1 106.8v2.5M101 106.8v2.5M102 109.3v-2.5M104.2 106.8v2.5M106.7 106.8v2.5"/>
<path d="M107.4 106.8v2.5M109.9 106.8v2.5M124.2 106.8v2.5M127.4 109.3v-2.5M128.6 106.8v2.5M131.7 109.3v-2.5M133.6 106.8v2.5M136.7 106.8v2.5M138 106.8v2.5M141.1 106.8v2.5M147.4 106.8v2.5M150.5 109.3v-2.5"/>
<path d="M153.6 106.8v2.5M156.7 109.3v-2.5M161.1 108.3h-2.5M163 106.8v2.5M166.1 106.8v2.5M169.2 106.8v2.5M172.4 106.8v2.5M178.6 106.8v2.5M181.7 109.3v-2.5M183 106.8v2.5M186.1 109.3v-2.5M188 106.8v2.5"/>
<path d="M191.1 106.8v2.5M192.4 106.8v2.5M195.5 106.8v2.5M209.9 106.8v2.5M212.4 106.8v2.5M213 109.3v-2.5M215.5 109.3v-2.5M217.7 106.8v2.5M218.8 109.3v-2.5M223.6 106.8v2.5M223.7 106.8v2.5M224.8 109.3v-2.5"/>
<path d="M226.7 109.3v-2.5M233 106.8v2.5M236.7 106.8v2.5M240.5 106.8v2.5M244.2 106.8v2.5M53.4 158.8l-.1 .3a.37 .37 0 0 1-.6 .3 .37 .37 0 0 1 .1-.7 .29 .29 0 0 1 .3-.2 .29 .29 0 0 1 .3 .3"/>
</g>
<g fill="none" stroke="#000" stroke-width=".21" stroke-dasharray="1.3 .6" stroke-dashoffset=".7">
<path d="M75 107.9v1.4M77.2 109.3v-1.4M85 107.9v1.4M87.2 109.3v-1.4M232.5 107.9v1.4M234.7 109.3v-1.4M242.5 107.9v1.4M244.7 109.3v-1.4M63.5 138.5l1.2 .7M65.8 139.1l-1.2-.7M68.4 138.6l1.2 .7M69.4 135.1l1.2 .7"/>
<path d="M77.4 130.5l1.2 .7M79.6 131.1l-1.2-.7M80 127.5l1.2 .7M80 130.3l1.2 .6M81.5 127.6l-1.2-.7M81.5 130.3l-1.2-.7M82.7 133.6l1.2 .7M84.9 134.2l-1.2-.7M87.1 135.1l1.2 .7M87.1 135.1v7.5M88.9 132.1l-.6 .4-.7 .9-.3 .7-.2 1M88.9 132.1l1.2 .6"/>
<path d="M90.6 131l1.2 .7M93.1 131.6l-1.2-.7M24.9 159.3l1.2 .7M26.5 159.4l-1.2-.7M27.9 159.1l1.2 .7M35.8 154.5l1.2 .7M37.9 159.4l1.2 .7M38.1 155.1l-1.2-.7M40.7 154.6l1.2 .7M41.7 151.1l1.2 .7M42.8 159.5l1.1 .7M43.8 156l1.2 .7"/>
<path d="M49.7 146.5l1.2 .7M51.9 147.1l-1.2-.7M53.6 156.9v-.1a.25 .25 0 0 1 .1-.3 .25 .25 0 0 1 .4 .1l-.3 .4M53.9 157.1v-.1a.25 .25 0 0 1 .2-.3 .25 .25 0 0 1 .3 .1l-.2 .4M54.5 146.6l1.2 .7M55.6 143.1l1.2 .7M57.5 157.2l1.2 .6M58.5 153.7l1.2 .6M61.5 145.8l1.2 .7M61.5 158.1l1.2 .7M63.7 146.4l-1.2-.7M63.7 158.7l-1.2-.7"/>
<path d="M66.3 145.9l1.2 .7M66.3 158.2l1.2 .7M67.4 142.4l1.1 .7M67.4 154.7l1.1 .7M69.4 159.6l1.2 .7M76.2 143.5l1.2 .6M77.4 155l1.2 .7M78.4 144l-1.2-.7M79.6 155.6l-1.2-.7M80 156.1l1.2 .7M80 158.8l1.2 .7M81.5 156.2l-1.2-.7"/>
<path d="M81.5 158.9l-1.2-.7M82.7 145.8l1.2 .7M82.8 141.6l1.2 .6M84.3 141.6l-1.1-.7M84.9 146.4l-1.2-.7M87.1 142.6l1.2 .7M87.6 143.7l1.2 .7M95.7 152.3l-1.2-.7M12.9 178l1.1 .7M12.9 178v7.5M14.6 174.9l-.6 .5-.6 .8-.4 .8-.1 1M14.6 174.9l1.2 .7"/>
<path d="M16.4 173.9l1.2 .7M18.8 174.5l-1.2-.7M21.5 171.8l1.2 .7M22.1 176.6l1.2 .7M22.6 168.3l1.2 .7M23.7 176.6l-1.2-.6M24.9 162l1.2 .7M26.5 162.1l-1.2-.7M26.8 162.6l1.2 .7M28 174.2l1.2 .7M29.1 170.7l1.1 .6M35.8 179l1.2 .7"/>
<path d="M37.9 171.7l1.2 .7M38.1 179.6l-1.2-.7M40.1 160l-1.2-.7M40.1 172.3l-1.2-.7M40.7 179.1l1.2 .7M41.7 175.6l1.2 .7M42.8 171.8l1.1 .7M43.8 168.3l1.2 .7M46.7 160.5l1.2 .6M49 161l-1.2-.6M49.7 171l1.2 .7M51.7 160.7v.1a.25 .25 0 0 1-.2 .3 .25 .25 0 0 1-.3-.2l.3-.4"/>
<path d="M51.9 171.6l-1.2-.7M52 160.9v.1a.25 .25 0 0 1-.1 .3 .25 .25 0 0 1-.3-.2l.2-.4M54.5 171.1l1.2 .7M55.6 167.6l1.2 .7M63.5 163l1.2 .7M65.8 163.6l-1.2-.7M68.4 163.1l1.2 .7M12.9 185.5l1.1 .6M13.4 186.6l1.2 .7M21.5 184l1.2 .7M22.6 180.5l1.2 .7M24.9 187.9l1.2 .7"/>
<path d="M24.9 190.6l1.2 .7M26.5 187.9l-1.2-.6M26.5 190.7l-1.2-.7M26.8 187.1l1.2 .7M27.9 183.6l1.2 .7"/>
</g>
<g fill="none" stroke="#000" stroke-width=".21" stroke-dasharray="1.3 .6" stroke-dashoffset=".6">
<path d="M75.5 106.8v1.1M76.8 107.9v-1.1M85.5 106.8v1.1M86.8 107.9v-1.1M233 106.8v1.1M234.3 107.9v-1.1M243 106.8v1.1M244.3 107.9v-1.1M90.6 131l-1.7 1.1M92.3 131.5a1.03 1.03 0 0 0-1.7-.5M51.5 158.4h-.1a.27 .27 0 0 1-.1-.4 .27 .27 0 0 1 .4-.1M51.8 158.6h-.1a.27 .27 0 0 1-.1-.4 .27 .27 0 0 1 .4-.1"/>
<path d="M53.8 159.2l.1-.1a.27 .27 0 0 1 .1 .4 .27 .27 0 0 1-.4 .1M54.2 159.4v-.1a.27 .27 0 0 1 .1 .4 .27 .27 0 0 1-.4 .1M87.1 142.6a1.03 1.03 0 0 0 1.3 1.2M16.4 173.9l-1.8 1M18.1 174.4a1.03 1.03 0 0 0-1.7-.5M12.9 185.5a1.03 1.03 0 0 0 1.2 1.2"/>
</g>
<path d="M88.5 130.2a.43 .43 0 0 0-.5-.4 .43 .43 0 0 0-.4 .4 .53 .53 0 0 0-.2 .5 .53 .53 0 0 0 .4 .5l.3-.2M93.2 127.5a.43 .43 0 0 0-.5-.5 .43 .43 0 0 0-.4 .5 .53 .53 0 0 0-.2 .5 .53 .53 0 0 0 .4 .4l.3-.1M53.9 158.7a.5 .5 0 0 0-.5-.3 .5 .5 0 0 0-.4 .5 .59 .59 0 0 0-.3 .6 .59 .59 0 0 0 .5 .4M88.5 147.2a.43 .43 0 0 0-.5-.4 .43 .43 0 0 0-.4 .4 .53 .53 0 0 0-.2 .6 .53 .53 0 0 0 .4 .4l.3-.2M93.2 144.5a.43 .43 0 0 0-.5-.4 .43 .43 0 0 0-.4 .4 .53 .53 0 0 0-.2 .5 .53 .53 0 0 0 .4 .5l.3-.2M14.2 173a.43 .43 0 0 0-.4-.4 .43 .43 0 0 0-.4 .5 .53 .53 0 0 0-.3 .5 .53 .53 0 0 0 .5 .4l.2-.1M18.9 170.3a.43 .43 0 0 0-.4-.4 .43 .43 0 0 0-.4 .4 .53 .53 0 0 0-.3 .6 .53 .53 0 0 0 .5 .4l.2-.2M14.2 190.1a.43 .43 0 0 0-.4-.5 .43 .43 0 0 0-.4 .5 .53 .53 0 0 0-.3 .5 .53 .53 0 0 0 .5 .4l.2-.1M18.9 187.3a.43 .43 0 0 0-.4-.4 .43 .43 0 0 0-.4 .4 .53 .53 0 0 0-.3 .6 .53 .53 0 0 0 .5 .4l.2-.1" fill="none" stroke="#000" stroke-width=".21" stroke-dasharray="1.3 .6" stroke-dashoffset=".2"/>
<g fill="none" stroke="#000" stroke-width=".21" stroke-dasharray="1.3 .6">
<path d="M87.2 130.6l.5 .3M88.2 130.1l-.6-.3M88.4 130.4l.1-.2M91.9 127.8l.5 .3M92.9 127.4l-.6-.3M93.2 127.6v-.1M189 130.6a1.12 1.12 0 0 1-1.3 1.3 1.12 1.12 0 0 1-.6-1.8 1.12 1.12 0 0 1 1.9 .3v.2M51.3 158.4l.3 .2M51.5 158.4l.3 .2M52 158l-.4-.2M52 158.1l-.3-.2M52.7 159.4l.4 .2"/>
<path d="M52.9 159.9l.5 .3M53.6 156.9l.3 .2M53.6 158.7l-.3-.2M53.6 159.7l.4 .2M53.8 159.2l.4 .2M53.9 159.8l-.3-.2M54.2 157.2l-.4-.2M54.2 158.7l-.4-.3M54.3 156.6l-.3-.2M54.3 159.4l-.3-.2M61.5 145.8l-17.7 10.2M61.5 158.1l-17.7 10.2"/>
<path d="M76.2 143.5l-17.7 10.2M87.2 147.6l.5 .3M88.2 147.1l-.6-.3M88.4 147.4l.1-.2M91.9 144.9l.5 .3M92.9 144.4l-.6-.3M93.2 144.6v-.1M12.9 173.4l.6 .3M13.9 173l-.5-.3M14.2 173.2v-.2M17.7 170.7l.5 .3M18.6 170.3l-.5-.4"/>
<path d="M18.9 170.5v-.2M46.7 160.5l-17.6 10.2M51.3 161.1l.3 .2M51.7 160.7l.3 .2M51.8 160.7l-.3-.2M132.9 161.8a1.12 1.12 0 0 1-1.4 1.4 1.12 1.12 0 0 1-.6-1.9 1.12 1.12 0 0 1 1.9 .3l.1 .2M10.8 199.9l83.7-48.3M12.9 190.4l.6 .3M13.9 190l-.5-.3M14.2 190.2v-.1M17.7 187.7l.5 .3M18.6 187.3l-.5-.3"/>
<path d="M18.9 187.5v-.2"/>
</g>
<g fill="none" stroke="#000" stroke-width=".21" stroke-dasharray="1.3 .6" stroke-dashoffset=".9">
<path d="M65 139.1a.87 .87 0 0 0-.6-.8 .87 .87 0 0 0-.9 .2M78.8 131.1a.87 .87 0 0 0-.5-.7 .87 .87 0 0 0-.9 .1M80.4 127.1a.28 .28 0 0 0-.4 0 .28 .28 0 0 0 .1 .4l.3-.4M80.4 129.8a.28 .28 0 0 0-.4 0 .28 .28 0 0 0 .1 .5l.3-.5M84.1 134.1a.87 .87 0 0 0-.5-.7 .87 .87 0 0 0-.9 .2M25.4 158.9a.28 .28 0 0 0-.5 0 .28 .28 0 0 0 .2 .4l.3-.4M37.3 155.1a.87 .87 0 0 0-.6-.8 .87 .87 0 0 0-.9 .2M39.4 160a.87 .87 0 0 0-.6-.7 .87 .87 0 0 0-.9 .1M51.1 147.1a.87 .87 0 0 0-.5-.8 .87 .87 0 0 0-.9 .2M62.9 146.4a.87 .87 0 0 0-.5-.7 .87 .87 0 0 0-.9 .1M62.9 158.6a.87 .87 0 0 0-.5-.7 .87 .87 0 0 0-.9 .2M77.7 144a.87 .87 0 0 0-.6-.7 .87 .87 0 0 0-.9 .2"/>
<path d="M78.8 155.6a.87 .87 0 0 0-.5-.8 .87 .87 0 0 0-.9 .2M80.4 155.7a.28 .28 0 0 0-.4 0 .28 .28 0 0 0 .1 .4l.3-.4M80.4 158.4a.28 .28 0 0 0-.4 0 .28 .28 0 0 0 .1 .4l.3-.4M83.2 141.1a.28 .28 0 0 0-.4 0 .28 .28 0 0 0 .1 .5l.3-.5M84.1 146.4a.87 .87 0 0 0-.5-.7 .87 .87 0 0 0-.9 .1M22.5 176.1a.28 .28 0 0 0-.4 .1 .28 .28 0 0 0 .2 .4l.2-.5M25.4 161.6a.28 .28 0 0 0-.5 0 .28 .28 0 0 0 .2 .4l.3-.4M37.3 179.6a.87 .87 0 0 0-.6-.8 .87 .87 0 0 0-.9 .2M39.4 172.2a.87 .87 0 0 0-.6-.7 .87 .87 0 0 0-.9 .2M48.2 161a.87 .87 0 0 0-.6-.7 .87 .87 0 0 0-.9 .2M51.1 171.6a.87 .87 0 0 0-.5-.8 .87 .87 0 0 0-.9 .2M65 163.6a.87 .87 0 0 0-.6-.8 .87 .87 0 0 0-.9 .2"/>
<path d="M25.4 187.4a.28 .28 0 0 0-.5 .1 .28 .28 0 0 0 .2 .4l.3-.5M25.4 190.2a.28 .28 0 0 0-.5 0 .28 .28 0 0 0 .2 .4l.3-.4"/>
</g>
<g fill="none" stroke="#000" stroke-width=".21" stroke-dasharray="1.3 .6" stroke-dashoffset=".1">
<path d="M69.4 135.1a2.72 2.72 0 0 0-1.2 3.4l.4 .2 .6-.1M27.9 159.1a2.72 2.72 0 0 0-1.2 3.4l.4 .2 .5-.1M41.7 151.1a2.72 2.72 0 0 0-1.2 3.4l.4 .2 .6-.1M43.8 156a2.72 2.72 0 0 0-1.2 3.4l.4 .2h.5M55.6 143.1a2.72 2.72 0 0 0-1.2 3.4l.3 .2 .6-.1M58.5 153.7a2.72 2.72 0 0 0-1.2 3.3l.4 .2h.6M67.4 142.4a2.72 2.72 0 0 0-1.2 3.4l.3 .2h.6M67.4 154.7a2.72 2.72 0 0 0-1.2 3.3l.3 .3 .6-.1M69.4 159.6a2.72 2.72 0 0 0-1.2 3.4l.4 .2 .6-.1M22.6 168.3a2.72 2.72 0 0 0-1.2 3.4l.3 .2 .6-.1M29.1 170.7a2.72 2.72 0 0 0-1.2 3.3l.3 .2h.6M41.7 175.6a2.72 2.72 0 0 0-1.2 3.4l.4 .2 .6-.1"/>
<path d="M43.8 168.3a2.72 2.72 0 0 0-1.2 3.4l.4 .2 .5-.1M55.6 167.6a2.72 2.72 0 0 0-1.2 3.4l.3 .2 .6-.1M22.6 180.5a2.72 2.72 0 0 0-1.2 3.4l.3 .2h.6M27.9 183.6a2.72 2.72 0 0 0-1.2 3.4l.4 .2 .5-.1"/>
</g>
<path d="M63.5 138.5l-7.9 4.6M77.4 130.5l-8 4.6M35.8 154.5l-7.9 4.6M49.7 146.5l-8 4.6M77.4 155l-8 4.6M35.8 179l-7.9 4.6M49.7 171l-8 4.6M63.5 163l-7.9 4.6" fill="none" stroke="#000" stroke-width=".21" stroke-dasharray="1.3 .6" stroke-dashoffset="-.1"/>
<path d="M53.7 158.8a.46 .46 0 0 0-.6 .2 .46 .46 0 0 0 .1 .6" fill="none" stroke="#000" stroke-width=".21" stroke-dasharray="1.3 .6" stroke-dashoffset=".8"/>
<path d="M94.5 151.6v-34" fill="none" stroke="#000" stroke-width=".21" stroke-dasharray="1.3 .6" stroke-dashoffset="-.2"/>
<g font-size="3.9" fill="#808080">
<text x="153.5" y="20.7">1420</text>
<text x="55.2" y="31.2" transform="rotate(30 55.2 31.2)">8x</text>
<text x="62.5" y="35.4" transform="rotate(30 62.5 35.4)">10,50</text>
<text x="68" y="51.1" transform="rotate(-45 68 51.1)">11</text>
<text x="51.2" y="58.8" transform="rotate(-90 51.2 58.8)">500</text>
<text x="62.7" y="56.4" transform="rotate(-45 62.7 56.4)">18</text>
<text x="206.1" y="54.1" transform="rotate(15 206.1 54.1)">2xM10x1.25</text>
<text x="237.1" y="56.2">90</text>
<text x="254.7" y="58.2" transform="rotate(-90 254.7 58.2)">170</text>
<text x="56.8" y="62.4" transform="rotate(-45 56.8 62.4)">8x</text>
<text x="164.9" y="63.8" transform="rotate(45 164.9 63.8)">20</text>
<text x="239.7" y="64.9" transform="rotate(39 239.7 64.9)">R30</text>
<text x="152.3" y="66.2" transform="rotate(-45 152.3 66.2)">12,50</text>
<text x="170.2" y="69.1" transform="rotate(45 170.2 69.1)">8</text>
<text x="206.6" y="72.6" transform="rotate(-90 206.6 72.6)">50</text>
<text x="260.7" y="77.4" transform="rotate(-90 260.7 77.4)">250</text>
<text x="125.6" y="95.2">515</text>
<text x="90.8" y="98.1" transform="rotate(-45 90.8 98.1)">8,50</text>
<text x="156.7" y="100.7">1030</text>
<text x="84.8" y="104.1" transform="rotate(-45 84.8 104.1)">8x</text>
<text x="63.2" y="109.6" transform="rotate(-90 63.2 109.6)">20</text>
<text x="155.5" y="148.1" transform="rotate(-90 155.5 148.1)">40</text>
<text x="165.5" y="152.6">40</text>
<text x="173" y="152.6">6</text>
</g>
<g font-size="3.2">
<text x="153.6" y="186.8">1187007002_9SDS</text>
<text x="153.6" y="190.8">KONVEYÖR TAŞIMA PLAKASI</text>
<text x="210.7" y="186.6">-</text>
<text x="153.6" y="194.8">ELOKSAL / NATUREL</text>
<text x="230.7" y="194.8">ALUMINYUM-5000</text>
<text x="153.6" y="198.8">- / HRC</text>
<text x="230.8" y="202.6">25772.73</text>
</g>
<g font-size="2.8">
<text x="263.7" y="186.7">Ü.Adet:</text>
<text x="263.9" y="190.5">Vers.:</text>
<text x="211.6" y="194.8">Hammadde Adı:</text>
<text x="138.3" y="202.8">SON KAYIT:</text>
<text x="163.6" y="202.8">26 Eylül 2021 Pazar 12:54:39</text>
<text x="212.1" y="198.7">Sip. Ölçüsü:</text>
<text x="212.3" y="202.7">Ağırlık:</text>
</g>
<g font-size="2.6">
<text x="273.4" y="190.4">0</text>
<text x="265.9" y="194.4">GENEL TOLERANS</text>
<text x="264.2" y="198.5">DIN 7168 m T</text>
<text x="264.3" y="202.6">ÖLÇEK</text>
<text x="277.6" y="202.6">1:20</text>
<text x="286.5" y="202.6">A4</text>
</g>
<g font-size="2.5">
<text x="138.3" y="190.5">Parça Adı:</text>
<text x="138.5" y="186.5">Parça Kodu:</text>
<text x="201.2" y="186.5">Ü.Kodu:</text>
<text x="138.3" y="194.5">Kaplama Şekli:</text>
<text x="138.3" y="198.6">Isıl İşlem:</text>
<text x="6.7" y="206.7">D:\onedrive\OneDrive - gazi.edu.tr\My_Design\Arsiv\DP909SDS_3ST\</text>
</g>
</svg>
